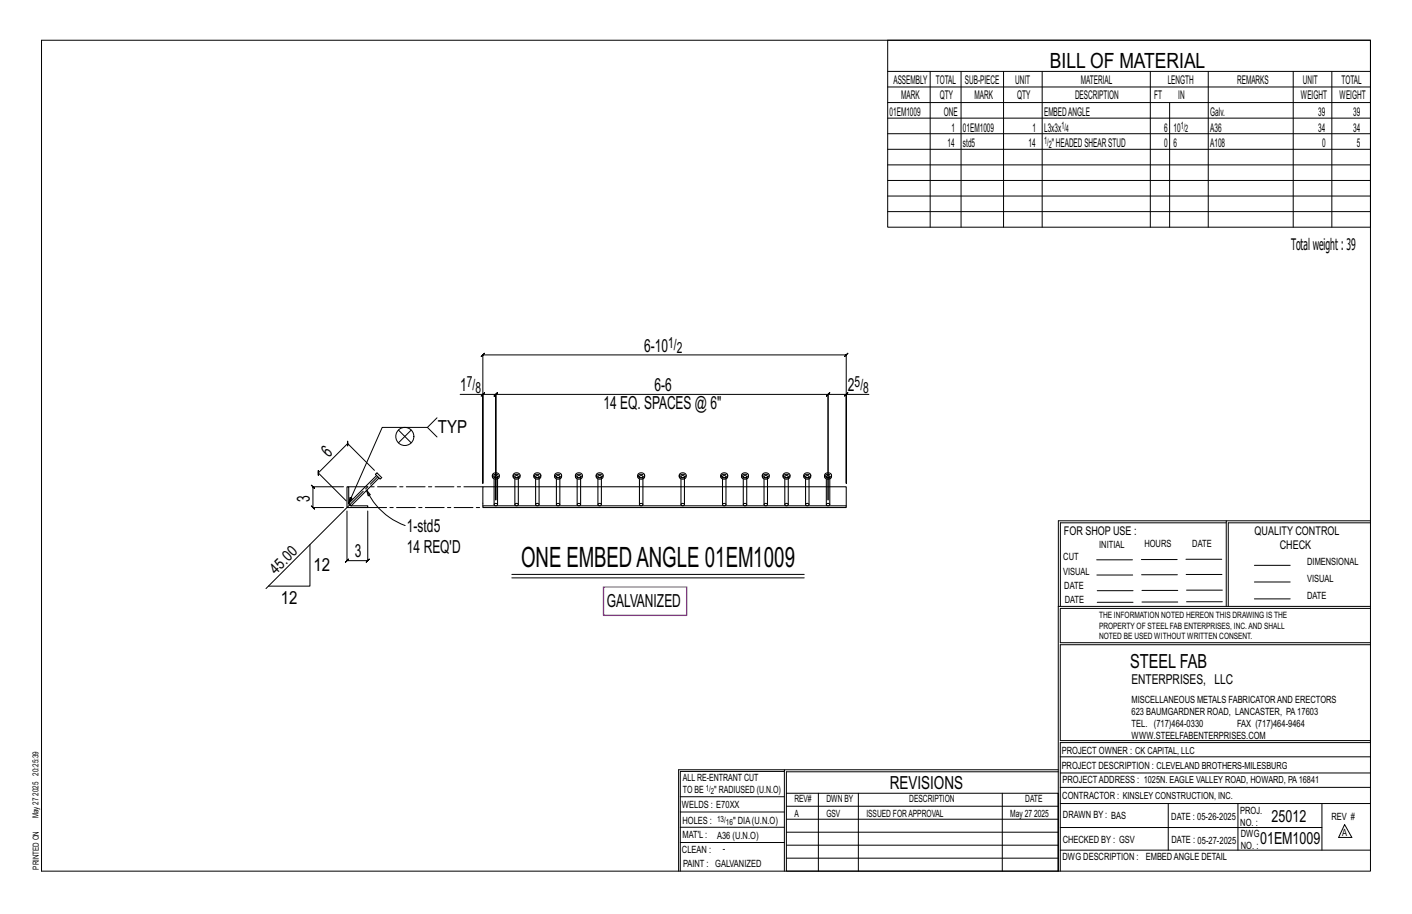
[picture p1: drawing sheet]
<svg xmlns="http://www.w3.org/2000/svg" width="432mm" height="279mm" viewBox="0 0 432 279" stroke-linecap="round" stroke-linejoin="round" font-family="sans-serif">
<g fill="none" stroke="#000" stroke-width=".31">
<path d="M12.7 12.3h406.4v254h-406.4zM271.5 12.3h147.6v57.2h-147.6zM271.5 21.8h147.6M271.5 26.6h147.6M271.5 31.4h147.6M271.5 36.1h147.6M284.5 21.8v47.7M293.9 21.8v47.7M306.9 21.8v47.7M318.7 21.8v47.7M351.8 21.8v47.7M357.7 31.4v38.1"/>
<path d="M369.5 21.8v47.7M395.5 21.8v47.7M407.3 21.8v47.7M271.5 40.9h147.6M271.5 45.6h147.6M271.5 50.4h147.6M271.5 55.2h147.6M271.5 59.9h147.6M271.5 64.7h147.6M121.8 131.5l2 1.9 2-1.9M121.8 135.4l2-2 2 2M130.7 130.7l2.9 2.9"/>
<path d="M133.6 127.7l-2.9 3h-13.8l-10.3 23.1 .4-1.7 .7 .3-1.1 1.4M140.7 120.6h7v27.1v-39.2l-.5 .5 1-1-.5 .5h111.1l-.5 .5 1-1-.5 .5v39.2v-27.1h6.9M147.7 120.6l.5-.5-1 1zM147.7 120.6h3.9l-.5 .5 1-1-.5 .5v32.2v-32.2l-.5 .5 1-1-.5 .5h101.6l-.5 .5 1-1-.5 .5v32.2v-32.2l-.5 .5 1-1-.5 .5h5.6M259.3 120.1l-1 1zM105.1 148.8h-9.4l-.5-.5 1 1-.5-.5v6.4l-.5-.5 1 1-.5-.5h9.4M106.1 156.2v15.2l-.5 .5 1-1-.5 .5h6.4l-.5 .5 1-1-.5 .5v-15.2M107 154.2l-25.7 25.7M112.1 149.9l1.2 1.3-.7 .4zM112.1 149.9a20.9 20.9 0 0 0 11.8 10.8M114.5 143.8l-8.2-8.2v-.7v1.4v-.7l-9 9v-.7v1.4v-.7l8.6 8.5M375 159.8h-50.7v25.6"/>
<path d="M375 159.2h-51.3l-.1 107.1M419.1 159.2h-44.1v26.2M419.1 159.8h-43.5v25.6M94.8 166.5v12.7h-12.7M156.5 175.6h89.4M156.5 176.6h89.4M335.4 171.1h10.9M335.4 175.8h11M349 171h11M349.1 175.7h11M362.7 171h10.9M362.7 175.6h11"/>
<path d="M383.6 172.8h11M383.6 177.9h11M323.7 185.4h95.4M335.5 184.1h11M335.5 180.6h11M349.2 184h11M349.2 180.5h11M362.9 180.4h10.9M362.9 184h10.9M383.6 183.1h11M419.1 186h-94.9v10.5h94.9M419.1 197.1h-94.9v29.3h94.9v.6h-94.9v39.3"/>
<path d="M239.9 235.8h-31.9v30.5M239.9 235.3h-32.4v31M323.6 235.3h-83.7v31M323.6 235.9h-83.1v6.6M324.2 236.3h94.9M324.2 231.4h94.9M208 252.9h31.9M208 257.5h31.9M208 243.6h31.9M208 248.2h31.9M240.5 242.5h83.1v23.8h-83.1zM240.5 258.4h83.1"/>
<path d="M240.5 254.4h83.1M240.5 250.4h83.1M240.5 246.5h83.1M250.3 242.5v23.8M262.5 242.5v23.8M306.5 242.5v23.8M324.2 253h80.1M324.2 245.6h94.9M324.2 259.9h94.9M324.2 240.7h94.9M357.3 245.6v14.3M378.6 245.6v14.3"/>
<path d="M404.3 245.6v14.3M411.2 252.1l2.2 3.9h-4zM240.5 262.3h83.1"/>
<circle cx="123.8" cy="133.4" r="2.77"/>
</g>
<path d="M184.6 179.4h25.4v8.7h-25.4z" fill="none" stroke="#f0f" stroke-width=".5"/>
<g fill="none" stroke="#000" stroke-width=".32">
<path d="M106.1 148.8h.5v5a.79 .79 0 0 0 .8 .8h5.1v.6h-6.4zM114.8 145l.5-.5 1.4 1.5-.4 .5zM115.2 145.4l-8.5 8.5 .7 .7 8.5-8.5M147.7 154.6h111.1v.6h-111.1zM150.6 145.3a1.07 1.07 0 0 0 1 1.2 1.07 1.07 0 0 0 1.1-1.2M150.8 144.8a1.04 1.04 0 0 1 1.2-.3 1.04 1.04 0 0 1 .6 1 1.07 1.07 0 0 1-1.2 .5 1.07 1.07 0 0 1-.8-1zM151.1 148.8h-3.4v5.8M151.1 146.4v7.8l.5 .4 .6-.4v-7.8M152.2 148.8h5.2M156.9 145.3a1.07 1.07 0 0 0 1.1 1.2 1.07 1.07 0 0 0 1-1.2M157.2 144.8a1.04 1.04 0 0 1 1.1-.3 1.04 1.04 0 0 1 .7 1 1.07 1.07 0 0 1-1.2 .5 1.07 1.07 0 0 1-.8-1zM157.4 146.4v7.8l.6 .4 .5-.4v-7.8"/>
<path d="M158.5 148.8h5.3M163.3 145.3a1.07 1.07 0 0 0 1 1.2 1.07 1.07 0 0 0 1.1-1.2M163.5 144.8a1.04 1.04 0 0 1 1.2-.3 1.04 1.04 0 0 1 .6 1 1.07 1.07 0 0 1-1.2 .5 1.07 1.07 0 0 1-.8-1zM163.8 146.4v7.8l.5 .4 .6-.4v-7.8M164.9 148.8h5.2M169.6 145.3a1.07 1.07 0 0 0 1.1 1.2 1.07 1.07 0 0 0 1-1.2M169.9 144.8a1.04 1.04 0 0 1 1.1-.3 1.04 1.04 0 0 1 .7 1 1.07 1.07 0 0 1-1.2 .5 1.07 1.07 0 0 1-.8-1zM170.1 146.4v7.8l.6 .4 .5-.4v-7.8M171.2 148.8h5.3M176 145.3a1.07 1.07 0 0 0 1 1.2 1.07 1.07 0 0 0 1.1-1.2M176.2 144.8a1.04 1.04 0 0 1 1.2-.3 1.04 1.04 0 0 1 .6 1 1.07 1.07 0 0 1-1.2 .5 1.07 1.07 0 0 1-.8-1zM176.5 146.4v7.8l.5 .4 .6-.4v-7.8"/>
<path d="M177.6 148.8h5.2M182.3 145.3a1.07 1.07 0 0 0 1.1 1.2 1.07 1.07 0 0 0 1-1.2M182.6 144.8a1.04 1.04 0 0 1 1.1-.3 1.04 1.04 0 0 1 .7 1 1.07 1.07 0 0 1-1.2 .5 1.07 1.07 0 0 1-.8-1zM182.8 146.4v7.8l.6 .4 .5-.4v-7.8M183.9 148.8h11.6M195 145.3a1.07 1.07 0 0 0 1.1 1.2 1.07 1.07 0 0 0 1-1.2M195.3 144.8a1.04 1.04 0 0 1 1.1-.3 1.04 1.04 0 0 1 .7 1 1.07 1.07 0 0 1-1.2 .5 1.07 1.07 0 0 1-.8-1zM195.5 146.4v7.8l.6 .4 .5-.4v-7.8M196.6 148.8h11.6M207.7 145.3a1.07 1.07 0 0 0 1.1 1.2 1.07 1.07 0 0 0 1-1.2M208 144.8a1.04 1.04 0 0 1 1.1-.3 1.04 1.04 0 0 1 .7 1 1.07 1.07 0 0 1-1.2 .5 1.07 1.07 0 0 1-.8-1zM208.2 146.4v7.8l.6 .4 .5-.4v-7.8"/>
<path d="M209.3 148.8h11.6M220.4 145.3a1.07 1.07 0 0 0 1.1 1.2 1.07 1.07 0 0 0 1-1.2M220.7 144.8a1.04 1.04 0 0 1 1.1-.3 1.04 1.04 0 0 1 .7 1 1.07 1.07 0 0 1-1.2 .5 1.07 1.07 0 0 1-.8-1zM220.9 146.4v7.8l.6 .4 .5-.4v-7.8M222 148.8h5.3M226.8 145.3a1.07 1.07 0 0 0 1 1.2 1.07 1.07 0 0 0 1.1-1.2M227 144.8a1.04 1.04 0 0 1 1.2-.3 1.04 1.04 0 0 1 .6 1 1.07 1.07 0 0 1-1.2 .5 1.07 1.07 0 0 1-.8-1zM227.3 146.4v7.8l.5 .4 .6-.4v-7.8M228.4 148.8h5.2M233.1 145.3a1.07 1.07 0 0 0 1.1 1.2 1.07 1.07 0 0 0 1-1.2M233.4 144.8a1.04 1.04 0 0 1 1.1-.3 1.04 1.04 0 0 1 .7 1 1.07 1.07 0 0 1-1.2 .5 1.07 1.07 0 0 1-.8-1zM233.6 146.4v7.8l.6 .4 .5-.4v-7.8"/>
<path d="M234.7 148.8h5.3M239.5 145.3a1.07 1.07 0 0 0 1 1.2 1.07 1.07 0 0 0 1.1-1.2M239.7 144.8a1.04 1.04 0 0 1 1.2-.3 1.04 1.04 0 0 1 .6 1 1.07 1.07 0 0 1-1.2 .5 1.07 1.07 0 0 1-.8-1zM240 146.4v7.8l.5 .4 .6-.4v-7.8M241.1 148.8h5.2M245.8 145.3a1.07 1.07 0 0 0 1.1 1.2 1.07 1.07 0 0 0 1-1.2M246.1 144.8a1.04 1.04 0 0 1 1.1-.3 1.04 1.04 0 0 1 .7 1 1.07 1.07 0 0 1-1.2 .5 1.07 1.07 0 0 1-.8-1zM246.3 146.4v7.8l.6 .4 .5-.4v-7.8M247.4 148.8h5.3M252.2 145.3a1.07 1.07 0 0 0 1 1.2 1.07 1.07 0 0 0 1.1-1.2M252.4 144.8a1.04 1.04 0 0 1 1.2-.3 1.04 1.04 0 0 1 .6 1 1.07 1.07 0 0 1-1.2 .5 1.07 1.07 0 0 1-.8-1zM252.7 146.4v7.8l.5 .4 .6-.4v-7.8"/>
<path d="M253.8 148.8h5v5.8"/>
</g>
<g fill="none" stroke="#000" stroke-width=".31" stroke-dasharray="2 1.4">
<path d="M106.6 153.9h.1M107.4 154.6h.1M150.6 145.7a1.12 1.12 0 0 1 1-.7 1.12 1.12 0 0 1 1.1 .7M151.6 153.9l-.5 .3M152.2 148.8h-1.1M152.2 145.7l-.6 .4-.5-.4M152.2 146.4l-.1-.9-.5-.1-.4 .1-.1 .9M152.2 154.2l-.6-.3M156.9 145.7a1.12 1.12 0 0 1 1.1-.7 1.12 1.12 0 0 1 1 .7M157.7 153.9l-.3 .3M158.5 148.8h-1.1M158.5 145.7l-.5 .4-.6-.4"/>
<path d="M158.5 146.4l-.1-.9-.4-.1-.5 .1-.1 .9M158.5 154.2l-.3-.3h-.5M163.3 145.7a1.12 1.12 0 0 1 1-.7 1.12 1.12 0 0 1 1.1 .7M164.3 153.9l-.5 .3M164.9 148.8h-1.1M164.9 145.7l-.6 .4-.5-.4M164.9 146.4l-.1-.9-.5-.1-.4 .1-.1 .9M164.9 154.2l-.6-.3M169.6 145.7a1.12 1.12 0 0 1 1.1-.7 1.12 1.12 0 0 1 1 .7M170.4 153.9l-.3 .3M171.2 148.8h-1.1M171.2 145.7l-.5 .4-.6-.4"/>
<path d="M171.2 146.4l-.1-.9-.4-.1-.5 .1-.1 .9M171.2 154.2l-.3-.3h-.5M176 145.7a1.12 1.12 0 0 1 1-.7 1.12 1.12 0 0 1 1.1 .7M176.8 153.9l-.3 .3M177.6 148.8h-1.1M177.6 145.7l-.6 .4-.5-.4M177.6 146.4l-.1-.9-.5-.1-.4 .1-.1 .9M177.6 154.2l-.3-.3h-.5M182.3 145.7a1.12 1.12 0 0 1 1.1-.7 1.12 1.12 0 0 1 1 .7M183.1 153.9l-.3 .3M183.9 148.8h-1.1M183.9 145.7l-.5 .4-.6-.4"/>
<path d="M183.9 146.4l-.1-.9-.4-.1-.5 .1-.1 .9M183.9 154.2l-.3-.3h-.5M195 145.7a1.12 1.12 0 0 1 1.1-.7 1.12 1.12 0 0 1 1 .7M195.8 153.9l-.3 .3M196.6 148.8h-1.1M196.6 145.7l-.5 .4-.6-.4M196.6 146.4l-.1-.9-.4-.1-.5 .1-.1 .9M196.6 154.2l-.3-.3h-.5M207.7 145.7a1.12 1.12 0 0 1 1.1-.7 1.12 1.12 0 0 1 1 .7M208.5 153.9l-.3 .3M209.3 148.8h-1.1M209.3 145.7l-.5 .4-.6-.4"/>
<path d="M209.3 146.4l-.1-.9-.4-.1-.5 .1-.1 .9M209.3 154.2l-.3-.3h-.5M220.4 145.7a1.12 1.12 0 0 1 1.1-.7 1.12 1.12 0 0 1 1 .7M221.2 153.9l-.3 .3M222 148.8h-1.1M222 145.7l-.5 .4-.6-.4M222 146.4l-.1-.9-.4-.1-.5 .1-.1 .9M222 154.2l-.3-.3h-.5M226.8 145.7a1.12 1.12 0 0 1 1-.7 1.12 1.12 0 0 1 1.1 .7M227.6 153.9l-.3 .3M228.4 148.8h-1.1M228.4 145.7l-.6 .4-.5-.4"/>
<path d="M228.4 146.4l-.1-.9-.5-.1-.4 .1-.1 .9M228.4 154.2l-.3-.3h-.5M233.1 145.7a1.12 1.12 0 0 1 1.1-.7 1.12 1.12 0 0 1 1 .7M233.9 153.9l-.3 .3M234.7 148.8h-1.1M234.7 145.7l-.5 .4-.6-.4M234.7 146.4l-.1-.9-.4-.1-.5 .1-.1 .9M234.7 154.2l-.3-.3h-.5M239.5 145.7a1.12 1.12 0 0 1 1-.7 1.12 1.12 0 0 1 1.1 .7M240.5 153.9l-.5 .3M241.1 148.8h-1.1M241.1 145.7l-.6 .4-.5-.4"/>
<path d="M241.1 146.4l-.1-.9-.5-.1-.4 .1-.1 .9M241.1 154.2l-.6-.3M245.8 145.7a1.12 1.12 0 0 1 1.1-.7 1.12 1.12 0 0 1 1 .7M246.9 153.9l-.6 .3M247.4 148.8h-1.1M247.4 145.7l-.5 .4-.6-.4M247.4 146.4l-.1-.9-.4-.1-.5 .1-.1 .9M247.4 154.2l-.5-.3M252.2 145.7a1.12 1.12 0 0 1 1-.7 1.12 1.12 0 0 1 1.1 .7M253.2 153.9l-.5 .3M253.8 148.8h-1.1M253.8 145.7l-.6 .4-.5-.4"/>
<path d="M253.8 146.4l-.1-.9-.5-.1-.4 .1-.1 .9M253.8 154.2l-.6-.3"/>
</g>
<path d="M106.6 148.8h41.1M107 154.2l8.5-8.5M112.5 155.2h35.2" fill="none" stroke="#000" stroke-width=".31" stroke-dasharray="5.8 1 1 1"/>
<text font-size="8.6" x="159.3" y="173.3">ONE EMBEDANGLE 01EM1009</text>
<text font-size="6.4" x="321.1" y="20.7">BILL OF MATERIAL</text>
<text font-size="5.9" x="345.6" y="204.1">STEEL FAB</text>
<g font-size="5.5">
<text x="197" y="107.5">6-10</text>
<text x="140.7" y="119.6">1</text>
<text x="200.2" y="119.6">6-6</text>
<text x="259.3" y="119.6">2</text>
<text x="184.5" y="125.1">14 EQ. SPACES @ 6&quot;</text>
<text x="133.9" y="132.4">TYP</text>
<text x="100.6" y="139.9" transform="rotate(-45 100.6 139.9)">6</text>
<text x="94.7" y="153.5" transform="rotate(-90 94.7 153.5)">3</text>
<text x="124.4" y="162.6">1-std5</text>
<text x="108.5" y="170.4">3</text>
<text x="124.4" y="169.1">14 REQ'D</text>
<text x="95.8" y="174.6">12</text>
<text x="85.9" y="184.8">12</text>
<text x="185.6" y="185.5">GALVANIZED</text>
<text x="272.2" y="241.1">REVISIONS</text>
</g>
<g font-size="5.1">
<text x="388.9" y="251.3">25012</text>
<text x="385.3" y="258.1">01EM1009</text>
</g>
<text font-size="4.9" x="394.8" y="76.4">Totalweight : 39</text>
<g font-size="4.7">
<text x="204.3" y="106.3">1/</text>
<text x="207" y="107.9">2</text>
<text x="142.8" y="118.3">7/</text>
<text x="145.4" y="120">8</text>
<text x="261.4" y="118.3">5/</text>
<text x="264" y="120">8</text>
<text x="84.4" y="175.7" transform="rotate(-45 84.4 175.7)">45.0</text>
</g>
<text font-size="4.2" x="346" y="209.1">ENTERPRISES, LLC</text>
<g font-size="3.7">
<text x="273.2" y="25.6">ASSEMBLY</text>
<text x="286.2" y="25.6">TOTAL</text>
<text x="295.1" y="25.6">SUB-PIECE</text>
<text x="310.4" y="25.6">UNIT</text>
<text x="330.5" y="25.6">MATERIAL</text>
<text x="357.1" y="25.6">LENGTH</text>
<text x="378.3" y="25.6">REMARKS</text>
<text x="398.4" y="25.6">UNIT</text>
<text x="410.2" y="25.6">TOTAL</text>
<text x="272.1" y="35.5">01EM1009</text>
<text x="275.6" y="30.4">MARK</text>
<text x="287.4" y="30.4">QTY</text>
<text x="288.6" y="35.5">ONE</text>
<text x="298" y="30.4">MARK</text>
<text x="311" y="30.4">QTY</text>
<text x="319.3" y="35.5">EMBEDANGLE</text>
<text x="328.7" y="30.4">DESCRIPTION</text>
<text x="353" y="30.4">FT</text>
<text x="360.3" y="30.4">IN</text>
<text x="370.1" y="35.5">Galv.</text>
<text x="397.8" y="30.4">WEIGHT</text>
<text x="403.2" y="35.5">39</text>
<text x="409.6" y="30.4">WEIGHT</text>
<text x="413.8" y="35.5">39</text>
<text x="290.9" y="40.2">1</text>
<text x="294.5" y="40.2">01EM1009</text>
<text x="315.8" y="40.2">1</text>
<text x="319.3" y="40.2">L3x3x</text>
<text x="356" y="40.2">6</text>
<text x="358.9" y="40.2">10</text>
<text x="370.1" y="40.2">A36</text>
<text x="403.2" y="40.2">34</text>
<text x="413.8" y="40.2">34</text>
<text x="289.8" y="45">14</text>
<text x="294.5" y="45">std5</text>
<text x="314.6" y="45">14</text>
<text x="321.6" y="45">&quot;HEADEDSHEARSTUD</text>
<text x="356" y="45">0</text>
<text x="358.9" y="45">6</text>
<text x="370.1" y="45">A108</text>
<text x="404.3" y="45">0</text>
<text x="415" y="45">5</text>
<text x="325.3" y="163.4">FOR SHOP USE :</text>
<text x="383.7" y="163.4">QUALITY CONTROL</text>
<text x="391.4" y="167.8">CHECK</text>
</g>
<g font-size="3.1">
<text x="324.6" y="39.4">1/</text>
<text x="326" y="40.5">4</text>
<text x="361.1" y="39.4">1/</text>
<text x="362.5" y="40.5">2</text>
<text x="319.3" y="44.1">1/</text>
<text x="320.7" y="45.3">2</text>
<text x="336.2" y="167.4">INITIAL</text>
<text x="350" y="167.1">HOURS</text>
<text x="364.6" y="167.2">DATE</text>
<text x="325.2" y="171.3">CUT</text>
<text x="399.8" y="172.8">DIMENSIONAL</text>
<text x="325.1" y="175.8">VISUAL</text>
<text x="399.8" y="177.9">VISUAL</text>
<text x="325.5" y="180">DATE</text>
<text x="325.7" y="184.4">DATE</text>
<text x="399.8" y="183.1">DATE</text>
<text x="346" y="215">MISCELLANEOUS METALS FABRICATORAND ERECTORS</text>
<text x="346" y="218.6">623 BAUMGARDNER ROAD, LANCASTER, PA17603</text>
<text x="346" y="225.8">WWW.STEELFABENTERPRISES.COM</text>
<text x="346" y="222.2">TEL. (717)464-0330</text>
<text x="378.3" y="222.2">FAX (717)464-9464</text>
<text x="324.7" y="230.5">PROJECT OWNER : CK CAPITAL, LLC</text>
<text x="208.8" y="238.8">ALL RE-ENTRANT CUT</text>
<text x="324.7" y="235.1">PROJECT DESCRIPTION : CLEVELAND BROTHERS-MILESBURG</text>
<text x="324.9" y="239.5">PROJECTADDRESS : 1025N. EAGLE VALLEY ROAD, HOWARD, PA16841</text>
<text x="208.8" y="242.5">TO BE</text>
<text x="218.4" y="242.5">&quot; RADIUSED (U.N.O)</text>
<text x="242.9" y="245.3">REV#</text>
<text x="252.7" y="245.3">DWN BY</text>
<text x="278.1" y="245.3">DESCRIPTION</text>
<text x="313.5" y="245.3">DATE</text>
<text x="324.9" y="244.2">CONTRACTOR : KINSLEY CONSTRUCTION, INC.</text>
<text x="208.5" y="247">WELDS : E70XX</text>
<text x="208.7" y="251.7">HOLES :</text>
<text x="224.2" y="251.8">&quot; DIA(U.N.O)</text>
<text x="242.9" y="249.9">A</text>
<text x="252.7" y="249.9">GSV</text>
<text x="264.9" y="249.9">ISSUED FORAPPROVAL</text>
<text x="309" y="249.9">May 27</text>
<text x="316.2" y="249.9">2025</text>
<text x="325.1" y="250">DRAWN BY : BAS</text>
<text x="358.2" y="250.5">DATE : 05-26-2025</text>
<text x="379.3" y="248.9">PROJ.</text>
<text x="407.2" y="250.5">REV #</text>
<text x="208.7" y="256.3">MAT'L :</text>
<text x="219.3" y="256.4">A36 (U.N.O)</text>
<text x="325" y="257.6">CHECKED BY : GSV</text>
<text x="358.3" y="257.7">DATE : 05-27-2025</text>
<text x="379.3" y="252.5">NO. :</text>
<text x="379.5" y="255.9">DWG</text>
<text x="410.5" y="255.5">A</text>
<text x="208.6" y="260.7">CLEAN :</text>
<text x="221.1" y="260.6">-</text>
<text x="324.9" y="262.9">DWG DESCRIPTION :</text>
<text x="350.4" y="263">EMBEDANGLE DETAIL</text>
<text x="379.5" y="259.5">NO. :</text>
<text x="208.9" y="265">PAINT : GALVANIZED</text>
</g>
<g font-size="2.7">
<text x="336.1" y="189">THE INFORMATION NOTED HEREON THIS DRAWING IS THE</text>
<text x="336.1" y="195.4">NOTED BE USED WITHOUT WRITTEN CONSENT.</text>
<text x="336.1" y="192.2">PROPERTY OF STEEL FAB ENTERPRISES, INC.AND SHALL</text>
</g>
<g font-size="2.6">
<text x="215.9" y="241.8">1/</text>
<text x="217.4" y="242.7">2</text>
<text x="219.3" y="251.1">13/</text>
<text x="222" y="252.1">16</text>
</g>
<g font-size="2.5">
<text x="11.7" y="237.1" transform="rotate(-90 11.7 237.1)">20:25:39</text>
<text x="11.8" y="243.3" transform="rotate(-90 11.8 243.3)">2025</text>
<text x="11.8" y="250.1" transform="rotate(-90 11.8 250.1)">May 27</text>
<text x="11.9" y="265.8" transform="rotate(-90 11.9 265.8)">PRINTED ON</text>
</g>
</svg>
